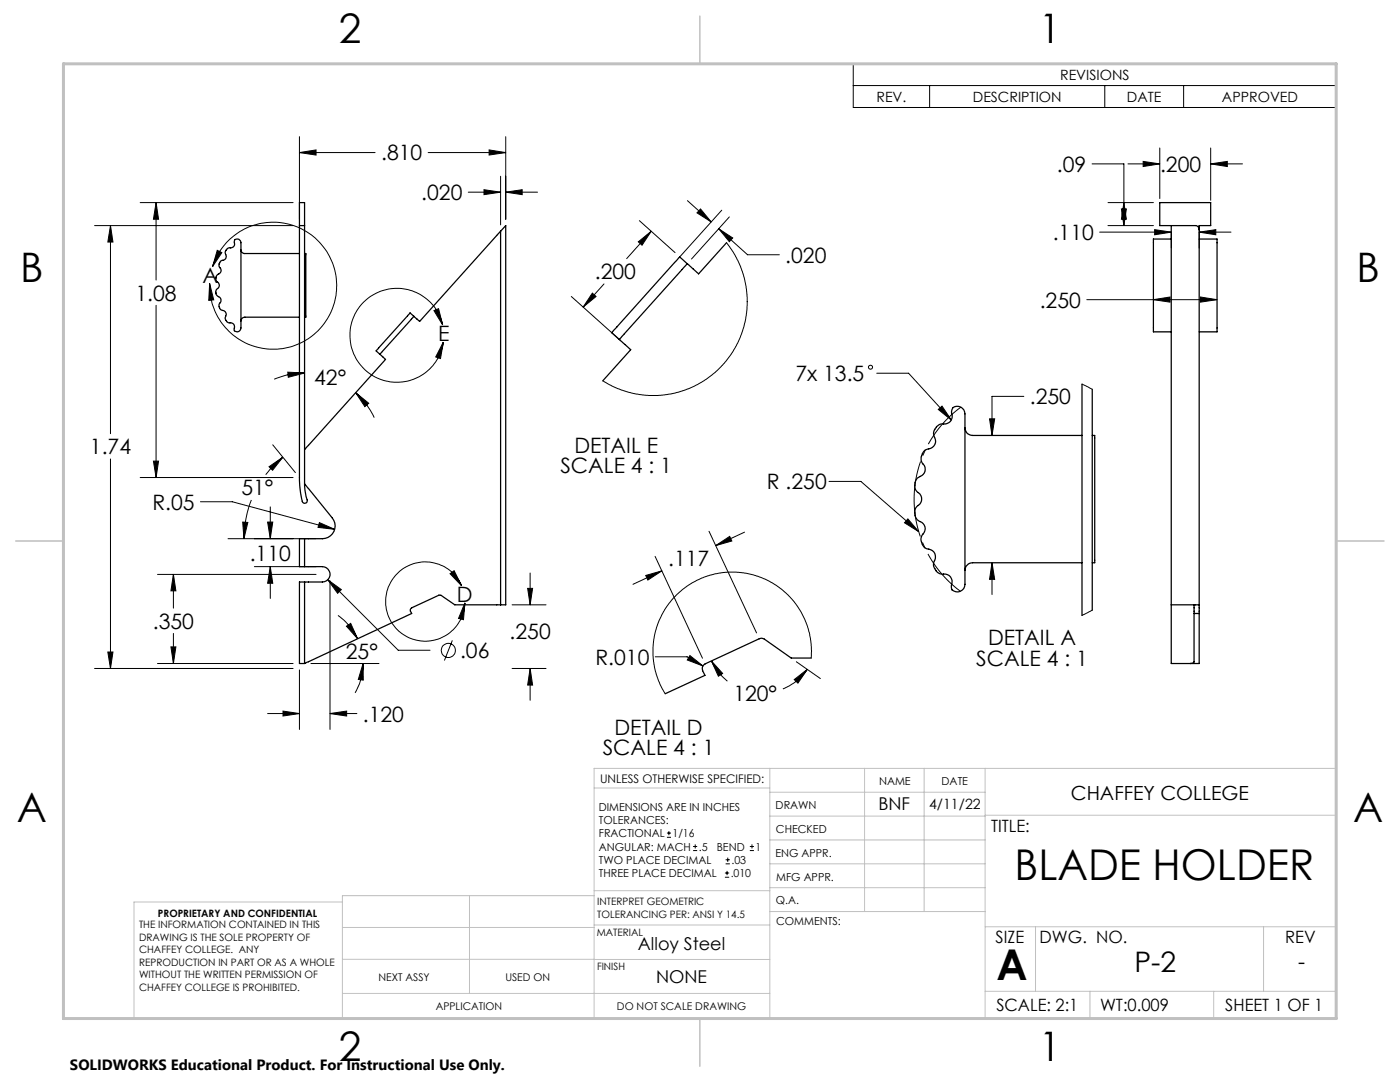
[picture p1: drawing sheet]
<svg xmlns="http://www.w3.org/2000/svg" width="279mm" height="216mm" viewBox="0 0 279 216" stroke-linecap="round" stroke-linejoin="round" font-family="sans-serif">
<g fill="none" stroke="#000" stroke-width=".2">
<path d="M170.3 12.7h96.4v8.7h-96.4zM170.3 17.1h96.4M185.5 17.1v4.3M220.5 17.1v4.3M236.2 17.1v4.3M59.8 30.4l3.3-.5v1zM59.8 27.3v16.4M59.8 30.4h15.1M85.4 30.4h15.5M93.5 38.3h6.4M96.6 37.9l3.3 .4-3.3 .5zM97.6 29.9l3.3 .5-3.3 .5z"/>
<path d="M99.9 35.2v9.7M100.9 38.3l3.3-.4v.9zM100.9 27.3v16.4M100.9 38.3h6.4M217.9 32.7h6.4v12.3M225.1 32.7h6.4M228.1 32.2l3.4 .5-3.4 .5zM231.5 29.5v10.1M241.6 29.5v10.5M241.6 32.7h6.4M241.6 32.7l3.3-.5v1zM18.9 45h39.6"/>
<path d="M22 45l.5 3.3h-1zM22 45v41.5M28 40.4h30.5M31.2 40.4l.4 3.3h-1zM31.2 40.4v15.5M41.8 56.6l.9 3.2-1 .1zM42.4 53.2a12.7 12.7 0 0 1 20.7-5.5 12.7 12.7 0 0 1-3.7 21 12.7 12.7 0 0 1-17.6-12.1M43.4 50l.9 .4-1.9 2.8zM114 59.2l9.8 8.7M118.2 58.5l.8 .7-2.6 2.1zM120.5 56.7l-4.1 4.6M127.4 48.3l2.6-2.2-1.9 2.8z"/>
<path d="M127.6 44l7.1 6.4M130 46.1l-4.9 5.5M137.2 40l4.7 4.3M139.8 41.7l2.1 2.6-2.8-1.8zM143.4 45.6l2.8 1.9-.6 .7zM143.4 45.6l5.8 5.2h6.3M144 41.9l-8.5 9.5M145 48.4l1.9 3 1.4 3.1 .7 3.2 .1 3.3-.4 3.1-.9 3.1-1.4 2.8-1.9 2.5-2.3 2.3-2.9 1.9-3.2 1.3-3 .7-3.7 .2-3.1-.4-3.1-1-2.9-1.5M145.6 43.3l-7.6 8.4M216.9 59.8h26M219.5 46.3h14.3M221.1 45h9.1"/>
<path d="M221.1 40.4h9.1M223.8 41.7h1l-.5 3.3zM224.3 40.4l.5 3.3h-1zM230.2 59.8l3.3-.5v1zM230.4 45.8l3.4 .5-3.4 .5zM233.8 46.3v3.2M239.3 46.3v3.2M239.3 46.3h6.4M239.3 46.3l3.3-.5v1zM239.6 59.3l3.3 .5-3.3 .5zM31.2 60.9v34.4M57.4 74.3l3.4 .1-3.3 .9z"/>
<path d="M60.8 74.4a15 15 0 0 0-6.1 1.3M71 78.4l2.6 2.1-.8 .6zM71 78.4a14.4 14.4 0 0 1 3.7 4.9M86.6 62l.9-.4 .8 3.2zM88.3 64.8a9.4 9.4 0 0 0-14.6-5.5 9.4 9.4 0 0 0 .7 15.6 9.4 9.4 0 0 0 14.1-6.6M88.5 68.3l-.6 3.2-.9-.3zM175 74.5h6.3l8.6 9.3M204.3 79.1h-6.3v7.8M215.9 76.7l2.1 1M22 91.6v41.8M28 95.3h30.5M30.6 92h1l-.4 3.3z"/>
<path d="M50.2 99.8a21.9 21.9 0 0 0-1.5 7.7M53.7 93.1l2.7-1.9-2 2.6zM54.4 88.8l4.5 5.5M56.4 91.2a20 20 0 0 0-3.4 3.5M165.5 96.1h6.3l11.5 10M187.3 81.7l.7-.7 1.9 2.8zM197.5 83.6h1l-.5 3.3zM31.4 114.6h31.7M34.6 114.6l.5 3.3h-1zM34.6 114.6v6.8M40 100.1h6.4l20.4 5.5M45.5 107.5h17.6"/>
<path d="M48.4 104.2h1.1l-.8 3.3zM50.8 113.1h12.3M53.4 104.2h1l-.5 3.3zM53.9 113.1l.5 3.3h-1zM53.9 101.1v6.4M53.9 113.1v6.3M63.7 104.3l3.1 1.3-3.3-.4zM65.4 115.7l2.7 2-.7 .7zM65.4 115.7l14.1 14.1h6.3M65.9 115.9v29.7M89.8 114.5l.8-.6 1.5 3zM92.1 116.9a7.9 7.9 0 0 0-12.9-2.4 7.9 7.9 0 0 0 2.6 12.8 7.9 7.9 0 0 0 11-7"/>
<path d="M105.3 117.4h1l-.5 3.3zM105.8 114.3v6.4M128.9 114.8l3.2-.9-2.8 1.8zM130.7 111l9.5 20.3M132.1 113.9l-5.8 2.7M141.5 106l9.5 20.3M142.8 108.9l2.8-1.9 .4 .9zM148.6 106.2l-5.8 2.7M181.2 103.5l2.1 2.6-2.8-1.8zM198 112.3v6.3M198 112.3l.5 3.3h-1zM18.9 133.4h39.6"/>
<path d="M21.5 130.1h1l-.5 3.3zM31.4 132.4h27.1M34.1 129.1h1l-.5 3.3zM34.6 126.4v6M59.8 133.7v11.9M62.1 132.4h13.5M67.5 122.8a11.5 11.5 0 0 1 3.9 4.7M69.1 125l.9-.6 1.4 3.1zM72.5 132.4v3.3l-1-.1zM72.5 132.4a12.1 12.1 0 0 1-1.6 5.9M90.3 127.8l-1.6 4M92.8 120.3l-.3 3.3-1-.2z"/>
<path d="M102.2 133.4h6.8M102.2 120.7h6.8M105.8 133.4l.5 3.3h-1zM105.8 133.4v6.3M130.8 131.1h6.3l3.2 1.8M137.7 130.8l2.6 2.1-3.1-1.2zM142 131.9l2.2 2.5-.8 .5zM142 131.9a11 11 0 0 0 3.2 4M158.5 135.6l2.6-2-1.9 2.7zM158.9 132l4.8 3.4M161.1 133.6a10.7 10.7 0 0 1-4.9 3.9M161.9 131.3l.1-1.5-.3-2.4-.4-2-.7-1.8-.8-1.5-1.3-2-2.2-2.3-2.7-1.8-1.6-.7-1.9-.6-3.1-.5h-2.3l-2.2 .3-3.3 1.2-2 1.2-1.1 .8-1.7 1.6-.9 1.1-1.1 1.6-.9 1.9-.7 1.9-.3 1.9-.2 1.4 .1 2.2 .6 3.3 .7 2 1.1 1.8"/>
<path d="M218 121.7l-2.1 1.1M53.4 142.4h6.4M56.5 141.9l3.3 .5-3.3 .5zM65.9 142.4l3.3-.5v1zM65.9 142.4h5.3M133.1 167.1h.8M133.1 166.2h.8M133.5 165.8v.9M138.3 169.7h.8M138.3 168.9h.8M138.7 168.5v.8M144.7 175h.8"/>
<path d="M144.7 174.2h.8M144.8 172.4h.9M144.8 171.6h.9M145.1 173.8v.8M145.2 171.1v.9M149.6 169.7h.9M149.6 168.9h.9M150.1 168.5v.8"/>
<circle cx="173.7" cy="73.3" r=".4"/>
<circle cx="89.5" cy="129.8" r="1.4"/>
</g>
<path d="M191.8 81.2a22.8 22.8 0 0 0-.1 36.8" fill="none" stroke="#000" stroke-width=".2" stroke-dasharray="15.2 1.3 1.3 1.3" stroke-dashoffset="5.3" stroke-linecap="butt"/>
<g fill="none" stroke="#c0c0c0" stroke-width=".2">
<path d="M118.6 157.2h35M153.6 153.3v49.9M153.6 158.1h43M172.5 153.3v28.6M184.4 153.3v28.6M196.6 153.3v49.9M68.3 180h-41.6v23.2h240v-49.9h-148.1v49.9M93.7 178.7v19.5M118.6 178.7h-50.3v24.5M118.6 177.7h35M153.6 162.8h43M153.6 177.1h43"/>
<path d="M153.6 167.6h43M153.6 172.4h43M196.6 162.7h70.1M68.3 198.2h85.3M68.3 191.4l85.3 .1M68.3 185.1h50.3M118.6 184.6h35M153.6 181.9h43M196.6 184.9h70.1M196.6 197.8h70.1M206.7 184.9v12.9M217.5 197.8v5.4"/>
<path d="M242.2 197.8v5.4M252.2 184.9v12.9"/>
</g>
<path d="M139.7 3.2v9.5M3.1 107.9h9.6M266.7 107.9h9.5M139.7 203.2v9.6" fill="none" stroke="#c0c0c0" stroke-width=".3"/>
<path d="M12.7 12.7h254v190.5h-254z" fill="none" stroke="#c0c0c0" stroke-width=".6"/>
<g fill="#000">
<path d="M22 45l.5 3.3h-1zM21.5 130.1h1l-.5 3.3zM59.8 30.4l3.3-.5v1zM97.6 29.9l3.3 .5-3.3 .5zM105.8 133.4l.5 3.3h-1zM105.3 117.4h1l-.5 3.3zM65.4 115.7l2 2.7 .7-.7zM65.9 142.4l3.3-.5v1zM56.5 141.9l3.3 .5-3.3 .5zM34.6 114.6l.5 3.3h-1zM34.1 129.1h1l-.5 3.3zM53.4 104.2h1l-.5 3.3zM53.9 113.1l.5 3.3h-1zM30.6 92h1l-.4 3.3zM31.2 40.4l.4 3.3h-1zM63.7 104.3l-.2 .9 3.3 .4zM71 78.4l2.6 2.1-.8 .6zM57.4 74.3l3.4 .1-3.3 .9zM96.6 37.9l3.3 .4-3.3 .5zM100.9 38.3l3.3-.4v.9zM72.5 132.4v3.3l-1-.1zM69.1 125l.9-.6 1.4 3.1zM53.7 93.1l2.7-1.9-2 2.6zM48.4 104.2h1.1l-.8 3.3zM239.3 46.3l3.3-.5v1zM230.4 45.8l3.4 .5-3.4 .5zM241.6 32.7l3.3-.5v1zM228.1 32.2l3.4 .5-3.4 .5zM223.8 41.7h1l-.5 3.3zM224.3 40.4l.5 3.3h-1zM230.2 59.8l3.3-.5v1zM239.6 59.3l3.3 .5-3.3 .5zM197.5 83.6h1l-.5 3.3zM198 112.3l.5 3.3h-1zM137.7 130.8l-.5 .9 3.1 1.2zM128.9 114.8l3.2-.9-2.8 1.8zM142.8 108.9l2.8-1.9 .4 .9zM142 131.9l2.2 2.5-.8 .5zM158.5 135.6l2.6-2-1.9 2.7zM127.4 48.3l2.6-2.2-1.9 2.8zM118.2 58.5l.8 .7-2.6 2.1zM139.8 41.7l2.1 2.6-2.8-1.8zM143.4 45.6l2.8 1.9-.6 .7z"/>
<path d="M41.8 56.6l.9 3.2-1 .1zM43.4 50l.9 .4-1.9 2.8zM89.8 114.5l.8-.6 1.5 3zM92.8 120.3l-.3 3.3-1-.2zM86.6 62l.9-.4 .8 3.2zM88.5 68.3l-.6 3.2-.9-.3zM187.3 81.7l.7-.7 1.9 2.8zM181.2 103.5l2.1 2.6-2.8-1.8z"/>
</g>
<g fill="none" stroke="#000" stroke-width=".25">
<path d="M46.9 47.8a.77 .77 0 0 1 1.2 .6v17a.7 .7 0 0 1-.6 .8 .7 .7 0 0 1-.8-.5 .88 .88 0 0 0-.1-1.1 .88 .88 0 0 0-1-.2 1.14 1.14 0 0 1-.4-1.7 1.11 1.11 0 0 0-1.1-.9l-.1-.1a1.19 1.19 0 0 1 .1-1.6 1.19 1.19 0 0 0-.8-1.2 1.13 1.13 0 0 1 .4-1.6 1.14 1.14 0 0 0-.6-1.3v-.3a1.2 1.2 0 0 1 .8-1.2 1.09 1.09 0 0 0-.2-1.4v-.5a1.15 1.15 0 0 1 1.1-.8 1.39 1.39 0 0 0 .1-1.5 1.25 1.25 0 0 1 1.4-.9 1.18 1.18 0 0 0 .5-1.4zM48.1 49.8a.72 .72 0 0 0 .8 .8h10.9M59.8 40.4h1v56.5l.4 2.5a.74 .74 0 0 1-.1 .9 .51 .51 0 0 1-.8-.3l-.3-1.7-.2-2.4zM59.8 45h1M60.8 50.6h.2v12.7h-.2M99.9 46.1l-16.2 18-1.1-1M99.9 46.1v74.6M99.9 46.1l1-1.1v75.7h-1M137.2 52.6l-1.6-1.3-.1 .1-13.4 15 1.5 1.3M137.2 52.6l-13.6 15.1M145 48.4l-5.6 6.2-2.2-2M233.8 45v87.4h5.5v-87.4h2.3v-4.6h-10.1v4.6h7.1a.78 .78 0 0 1 .7 .9"/>
<path d="M233.8 47.7h-3.6v18.5h3.6M239.3 47.7h3.6v18.5h-3.6M59.8 63.3h-10.9a.78 .78 0 0 0-.8 .8M75.8 70.7l1.1 1-16.1 18M82.6 63.1l-.8-.7-6.2 7-.5 .6 .7 .7M82.6 63.1l-6.8 7.6M123.6 67.7l2.3 2.1-5.6 6.2M215.9 76.7v46.1M218 77.7v44M60.8 96.6l5.5 6.8a2.53 2.53 0 0 1 .3 2.7 2.53 2.53 0 0 1-2.3 1.4h-3.5M190.2 81.3a1.53 1.53 0 0 1 2.4 1.3v34a1.49 1.49 0 0 1-1 1.4 1.49 1.49 0 0 1-1.7-.5v-.5a1.72 1.72 0 0 0-.2-1.9 1.72 1.72 0 0 0-1.8-.6 2.04 2.04 0 0 1-1.2-3 1.63 1.63 0 0 0-1.8-2 2.11 2.11 0 0 1-.5-3.2 1.67 1.67 0 0 0-1.1-2.4 2.04 2.04 0 0 1 .3-3.3 1.65 1.65 0 0 0-.6-2.6 2.06 2.06 0 0 1 1-3.1 1.64 1.64 0 0 0 0-2.6 2.08 2.08 0 0 1 1.7-2.8 1.66 1.66 0 0 0 .7-2.6 2.06 2.06 0 0 1 2.3-2.3 1.74 1.74 0 0 0 1.2-2.5zM192.6 85.4a1.49 1.49 0 0 0 1.5 1.5h21.8"/>
<path d="M218 86.9h.5v25.4h-.5M60.8 113.1h3.5a1.53 1.53 0 0 1 1.6 1.5 1.53 1.53 0 0 1-1.6 1.5h-3.5M60.8 107.5h-1v5.6h1M60.8 116.1h-1v16.3h1M60.8 107.5v5.6M60.8 116.1v16.3M215.9 112.3h-21.8a1.57 1.57 0 0 0-1.5 1.5M99.9 120.7h-9.1l-2.8-1.9-.4-.1-5.4 2.6-.3 .4 .3 .7-21.4 10M161.9 131.3h-4l-5.4-3.8-.6-.1-11.2 5.1a1.05 1.05 0 0 0-.5 1.3l.5 1-7.9 3.6M233.8 120.7h5.5M238.3 120.7v11.4l-.7 .3M238.3 122.4h1"/>
</g>
<g font-size="8.5">
<text x="202.5" y="175.6">BLADE HOLDER</text>
<text x="198.9" y="195.5">A</text>
</g>
<g font-size="8.1">
<text x="67.6" y="8.5">2</text>
<text x="207.3" y="8.5">1</text>
<text x="4" y="56.2">B</text>
<text x="270.7" y="56.2">B</text>
<text x="3.3" y="164.1">A</text>
<text x="270" y="164.1">A</text>
<text x="67.6" y="211.7">2</text>
<text x="207.3" y="211.7">1</text>
</g>
<text font-size="5.6" x="226.4" y="194">P-2</text>
<g font-size="4.2">
<text x="76.1" y="32">.810</text>
<text x="210.9" y="34.3">.09</text>
<text x="231.5" y="34.3">.200</text>
<text x="84.1" y="39.9">.020</text>
<text x="210.1" y="47.9">.110</text>
<text x="156.7" y="52.4">.020</text>
<text x="40.4" y="56.4">A</text>
<text x="118.7" y="55.7">.200</text>
<text x="27" y="60">1.08</text>
<text x="207.5" y="61.4">.250</text>
<text x="87.5" y="68.1">E</text>
<text x="62.7" y="76.9">42°</text>
<text x="158.7" y="76.1">7x 13.5</text>
<text x="205.5" y="80.7">.250</text>
<text x="18" y="90.6">1.74</text>
<text x="111.8" y="94.5">SCALE 4 : 1</text>
<text x="114.6" y="90.3">DETAIL E</text>
<text x="30.4" y="101.7">R.05</text>
<text x="48.2" y="98.8">51°</text>
<text x="153.1" y="97.7">R .250</text>
<text x="49.8" y="111.9">.110</text>
<text x="133.4" y="113">.117</text>
<text x="30.5" y="125.5">.350</text>
<text x="91.1" y="120.1">D</text>
<text x="69" y="131.5">25°</text>
<text x="91.8" y="131.3">.06</text>
<text x="101.7" y="127.6">.250</text>
<text x="197.2" y="128.7">DETAIL A</text>
<text x="118.8" y="132.6">R.010</text>
<text x="194.8" y="132.9">SCALE 4 : 1</text>
<text x="72.4" y="144">.120</text>
<text x="146.4" y="139.8">120°</text>
<text x="122.6" y="146.6">DETAIL D</text>
<text x="120.3" y="150.7">SCALE 4 : 1</text>
<text x="259.1" y="193.3">-</text>
</g>
<text font-size="3.9" x="213.7" y="159.6">CHAFFEY COLLEGE</text>
<g font-size="3.5">
<text x="175.3" y="161.6">BNF</text>
<text x="127.3" y="189.6">Alloy Steel</text>
<text x="130.9" y="196.1">NONE</text>
</g>
<g font-size="3.4">
<text x="197.8" y="166">TITLE:</text>
<text x="198.7" y="188.1">SIZE</text>
<text x="207.5" y="188.1">DWG. NO.</text>
<text x="256.5" y="188.2">REV</text>
<text x="198.8" y="201.7">SCALE: 2:1</text>
<text x="219.5" y="201.7">WT:0.009</text>
<text x="244.5" y="201.7">SHEET 1 OF 1</text>
</g>
<text font-size="3" x="14" y="213.5">SOLIDWORKS Educational Product. For Instructional Use Only.</text>
<g font-size="2.8">
<text x="211.6" y="15.9">REVISIONS</text>
<text x="174.9" y="20.3">REV.</text>
<text x="194.2" y="20.3">DESCRIPTION</text>
<text x="224.9" y="20.3">DATE</text>
<text x="243.9" y="20.3">APPROVED</text>
<text x="185.4" y="161.5">4/11/22</text>
</g>
<text font-size="2.4" x="119.8" y="156.2">UNLESS OTHERWISE SPECIFIED:</text>
<g font-size="2.2">
<text x="119.5" y="161.8">DIMENSIONS ARE IN INCHES</text>
<text x="154.8" y="161.4">DRAWN</text>
<text x="175.4" y="156.6">NAME</text>
<text x="187.9" y="156.7">DATE</text>
<text x="119.5" y="164.4">TOLERANCES:</text>
<text x="119.5" y="167.1">FRACTIONAL</text>
<text x="134.2" y="167.1">1/16</text>
<text x="154.9" y="166.3">CHECKED</text>
<text x="119.5" y="172.4">TWO PLACE DECIMAL</text>
<text x="119.5" y="169.7">ANGULAR: MACH</text>
<text x="139.5" y="169.7">.5</text>
<text x="143" y="169.7">BEND</text>
<text x="146" y="172.4">.03</text>
<text x="150.8" y="169.7">1</text>
<text x="154.8" y="170.9">ENG APPR.</text>
<text x="119.5" y="175">THREE PLACE DECIMAL</text>
<text x="145.8" y="175">.010</text>
<text x="154.9" y="175.7">MFG APPR.</text>
<text x="154.9" y="180.4">Q.A.</text>
<text x="154.9" y="184.6">COMMENTS:</text>
</g>
<g font-size="2.1">
<text x="75.5" y="195.7">NEXT ASSY</text>
<text x="100.9" y="195.7">USED ON</text>
<text x="86.9" y="201.5">APPLICATION</text>
<text x="123.1" y="201.6">DO NOT SCALE DRAWING</text>
</g>
<g font-size="2">
<text x="27.8" y="185.2">THE INFORMATION CONTAINED IN THIS</text>
<text x="31.5" y="182.9">PROPRIETARY AND CONFIDENTIAL</text>
<text x="119.2" y="180.6">INTERPRET GEOMETRIC</text>
<text x="119.2" y="183.1">TOLERANCING PER: ANSI Y 14.5</text>
<text x="27.8" y="187.7">DRAWING IS THE SOLE PROPERTY OF</text>
<text x="27.8" y="190.2">CHAFFEY COLLEGE. ANY</text>
<text x="119.1" y="186.7">MATERIAL</text>
<text x="27.8" y="192.7">REPRODUCTION IN PART OR AS A WHOLE</text>
<text x="27.8" y="195.2">WITHOUT THE WRITTEN PERMISSION OF</text>
<text x="27.8" y="197.8">CHAFFEY COLLEGE IS PROHIBITED.</text>
<text x="119.1" y="193.5">FINISH</text>
</g>
</svg>
